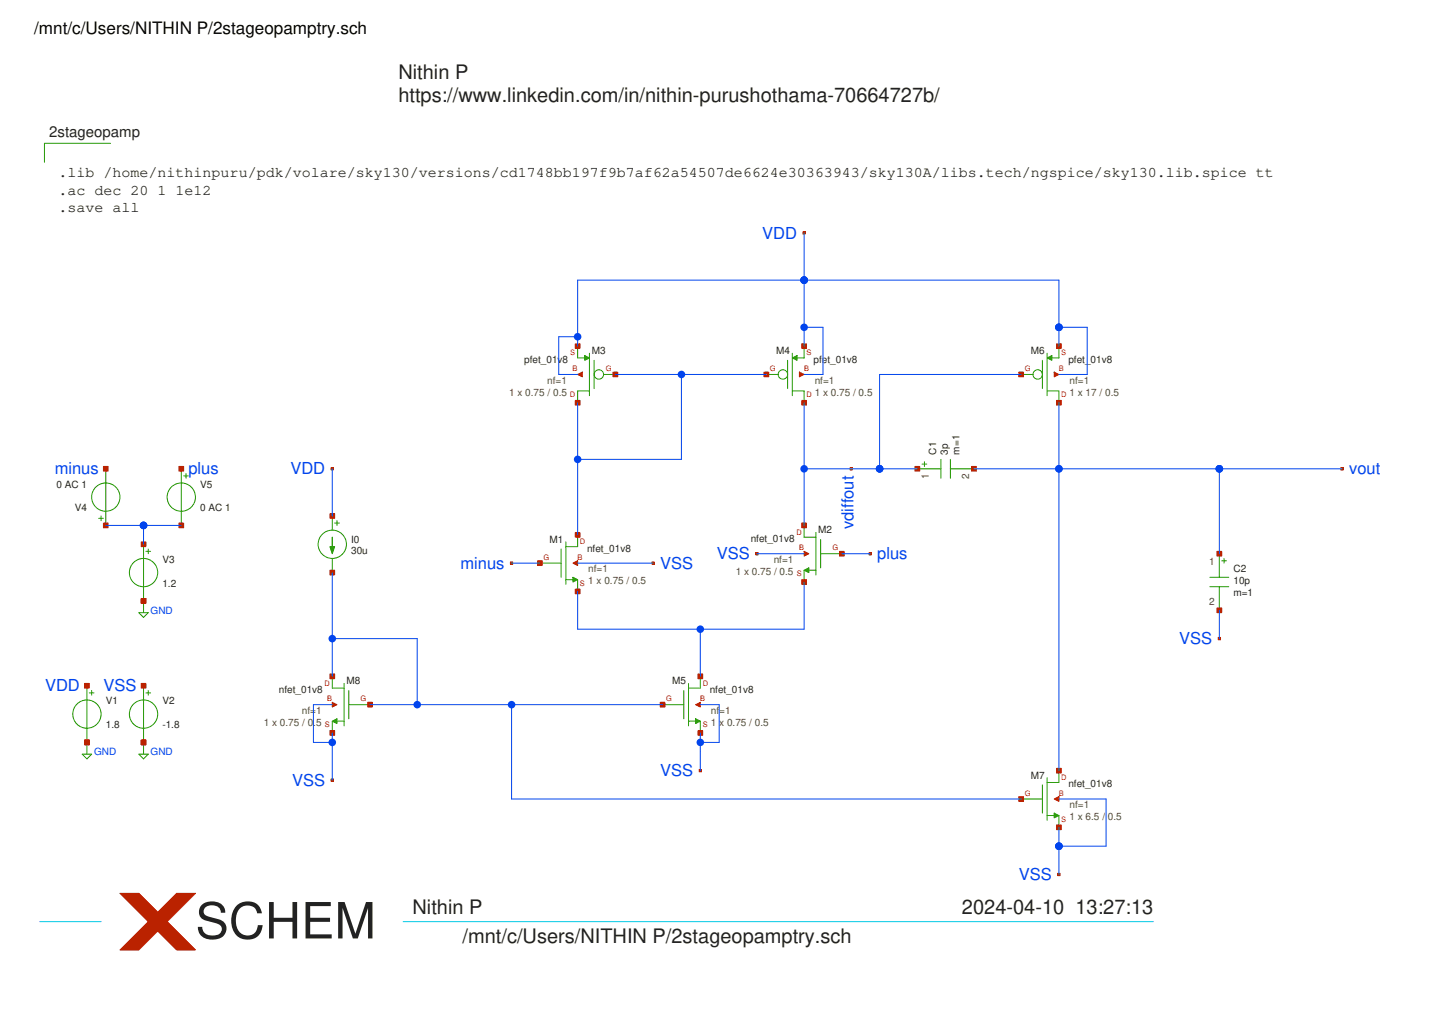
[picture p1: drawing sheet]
<svg xmlns="http://www.w3.org/2000/svg" width="297mm" height="210mm" viewBox="0 0 297 210" stroke-linecap="round" stroke-linejoin="round" font-family="sans-serif">
<path d="M111.3 116.1h4.4M115.7 113.2v5.8M116.6 111.7v8.8M116.6 119.5h1.5M119.1 110.3v2.4h-2.5M119.1 119.5v2.5" fill="none" stroke="#229800" stroke-width=".21"/>
<path d="M118.1 119l1 .5-1 .5z" fill="#229800"/>
<path d="M118.1 119l1 .5-1 .5zM165.8 108.3v2.5h2.4M165.8 117.6v2.4M166.7 117.6h1.5M168.2 109.8v8.7M169.2 114.2h4.3M169.2 111.3v5.8" fill="none" stroke="#229800" stroke-width=".21"/>
<path d="M165.8 117.6l.9-.5v1z" fill="#229800"/>
<path d="M165.8 117.6l.9-.5v1zM144.4 139.5v2.4h-2.5M136.6 145.3h4.4M141 142.4v5.8M141.9 140.9v8.8M141.9 148.7h1.5M144.4 148.7v2.4" fill="none" stroke="#229800" stroke-width=".21"/>
<path d="M143.4 148.2l1 .5-1 .5z" fill="#229800"/>
<path d="M68.5 139.5v2.4h2.4M68.5 148.7v2.4M69.5 148.7h1.4M70.9 140.9v8.8M71.9 145.3h4.4M71.9 142.4v5.8M143.4 148.2l1 .5-1 .5z" fill="none" stroke="#229800" stroke-width=".21"/>
<path d="M68.5 148.7l1-.5v1z" fill="#229800"/>
<path d="M68.5 148.7l1-.5v1zM218.3 158.9v2.4h-2.5M210.5 164.7h4.4M214.9 161.8v5.9M215.8 160.4v8.7M215.8 168.2h1.5M218.3 168.2v2.4" fill="none" stroke="#229800" stroke-width=".21"/>
<path d="M217.3 167.7l1 .5-1 .4z" fill="#229800"/>
<path d="M119.1 71.4v2.4h1.4M121.5 72.8v8.8M122.5 74.3v5.8M124.4 77.2h2.5M121.5 80.6h-2.4v2.4M217.3 167.7l1 .5-1 .4z" fill="none" stroke="#229800" stroke-width=".21"/>
<path d="M120.5 73.3l1 .5-1 .5z" fill="#229800"/>
<g fill="none" stroke="#229800" stroke-width=".21">
<path d="M120.5 73.3l1 .5-1 .5zM158 77.2h2.4M162.4 74.3v5.8M163.3 72.8v8.8M165.8 71.4v2.4h-1.5M163.3 80.6h2.5v2.4"/>
<circle cx="123.4" cy="77.2" r=".97"/>
</g>
<path d="M163.3 73.8l1-.5v1z" fill="#229800"/>
<g fill="none" stroke="#229800" stroke-width=".21">
<path d="M163.3 73.8l1-.5v1zM210.5 77.2h2.4M214.9 74.3v5.8M215.8 72.8v8.8M218.3 71.4v2.4h-1.5M215.8 80.6h2.5v2.4"/>
<circle cx="161.4" cy="77.2" r=".97"/>
</g>
<path d="M215.8 73.8l1-.5v1z" fill="#229800"/>
<g fill="none" stroke="#229800" stroke-width=".21">
<path d="M215.8 73.8l1-.5v1zM68.5 106.4v2.9M68.5 115.1v3M69 107.8h1M69.5 107.4v.9"/>
<circle cx="213.9" cy="77.2" r=".97"/>
</g>
<path d="M68.5 110.8v1.9h.5l-.5 1.5-.5-1.5h.5z" fill="#229800"/>
<g fill="none" stroke="#229800" stroke-width=".21">
<path d="M22.8 29.6h-13.6v3.8M21.8 96.7v11.6M37.4 96.7v11.6M37.9 98.1h.9M38.3 97.6v1M189.1 96.7h4.9M190.1 95.7h.9M190.6 95.2v1M194 94.7v3.9M195.9 96.7h4.9M195.9 94.7v3.9M20.3 106.9h1"/>
<path d="M20.8 106.4v1M29.6 112.2v14.1M30.1 113.7h.9M30.6 113.2v1M68.5 110.8v1.9h.5l-.5 1.5-.5-1.5h.5zM249.4 119h3.9M251.3 114.2v4.8M251.8 115.6h1M252.3 115.1v1M28.6 126.3h2l-1 1zM249.4 121h3.9M251.3 121v4.8"/>
<path d="M16.9 155.5h2l-1 1zM17.9 141.4v14.1M18.4 142.9h1M18.9 142.4v1M28.6 155.5h2l-1 1zM29.6 141.4v14.1M30.1 142.9h.9M30.6 142.4v1"/>
<circle cx="21.8" cy="102.5" r="2.92"/>
<circle cx="29.6" cy="118.1" r="2.92"/>
<circle cx="37.4" cy="102.5" r="2.92"/>
<circle cx="68.5" cy="112.2" r="2.92"/>
<circle cx="17.9" cy="147.2" r="2.92"/>
<circle cx="29.6" cy="147.2" r="2.92"/>
</g>
<path d="M118.1 116.1l1-.5v1z" fill="#ba2200"/>
<path d="M118.1 116.1l1-.5v1zM118.6 109.8h1v1h-1z" fill="none" stroke="#ba2200" stroke-width=".21"/>
<path d="M118.6 109.8h1v1h-1z" fill="#ba2200"/>
<path d="M110.8 115.6h1v1h-1z" fill="none" stroke="#ba2200" stroke-width=".21"/>
<path d="M110.8 115.6h1v1h-1z" fill="#ba2200"/>
<path d="M118.6 121.5h1v.9h-1z" fill="none" stroke="#ba2200" stroke-width=".21"/>
<path d="M118.6 121.5h1v.9h-1z" fill="#ba2200"/>
<path d="M119.1 116.1h.1" fill="none" stroke="#ba2200" stroke-width=".21"/>
<path d="M165.8 113.7l.9 .5-.9 .5z" fill="#ba2200"/>
<path d="M165.3 107.8h.9v1h-.9zM165.8 113.7l.9 .5-.9 .5z" fill="none" stroke="#ba2200" stroke-width=".21"/>
<path d="M165.3 107.8h.9v1h-.9z" fill="#ba2200"/>
<path d="M173.1 113.7h.9v1h-.9z" fill="none" stroke="#ba2200" stroke-width=".21"/>
<path d="M173.1 113.7h.9v1h-.9z" fill="#ba2200"/>
<path d="M165.3 119.5h.9v1h-.9z" fill="none" stroke="#ba2200" stroke-width=".21"/>
<path d="M165.3 119.5h.9v1h-.9z" fill="#ba2200"/>
<path d="M165.7 114.2h.1" fill="none" stroke="#ba2200" stroke-width=".21"/>
<path d="M143.4 145.3l1-.5v1z" fill="#ba2200"/>
<path d="M143.9 139h.9v.9h-.9zM143.4 145.3l1-.5v1z" fill="none" stroke="#ba2200" stroke-width=".21"/>
<path d="M143.9 139h.9v.9h-.9z" fill="#ba2200"/>
<path d="M136.1 144.8h1v1h-1z" fill="none" stroke="#ba2200" stroke-width=".21"/>
<path d="M136.1 144.8h1v1h-1z" fill="#ba2200"/>
<path d="M143.9 150.6h.9v1h-.9z" fill="none" stroke="#ba2200" stroke-width=".21"/>
<path d="M143.9 150.6h.9v1h-.9z" fill="#ba2200"/>
<path d="M144.3 145.3h.1" fill="none" stroke="#ba2200" stroke-width=".21"/>
<path d="M68.5 144.8l1 .5-1 .5z" fill="#ba2200"/>
<path d="M68 139h1v.9h-1zM68.5 144.8l1 .5-1 .5z" fill="none" stroke="#ba2200" stroke-width=".21"/>
<path d="M68 139h1v.9h-1z" fill="#ba2200"/>
<path d="M75.8 144.8h1v1h-1z" fill="none" stroke="#ba2200" stroke-width=".21"/>
<path d="M75.8 144.8h1v1h-1z" fill="#ba2200"/>
<path d="M68 150.6h1v1h-1z" fill="none" stroke="#ba2200" stroke-width=".21"/>
<path d="M68 150.6h1v1h-1z" fill="#ba2200"/>
<path d="M68.5 145.3h.1" fill="none" stroke="#ba2200" stroke-width=".21"/>
<path d="M217.3 164.7l1-.4v.9z" fill="#ba2200"/>
<path d="M217.8 158.4h1v1h-1zM217.3 164.7l1-.4v.9z" fill="none" stroke="#ba2200" stroke-width=".21"/>
<path d="M217.8 158.4h1v1h-1z" fill="#ba2200"/>
<path d="M210 164.3h1v.9h-1z" fill="none" stroke="#ba2200" stroke-width=".21"/>
<path d="M210 164.3h1v.9h-1z" fill="#ba2200"/>
<path d="M217.8 170.1h1v1h-1z" fill="none" stroke="#ba2200" stroke-width=".21"/>
<path d="M217.8 170.1h1v1h-1z" fill="#ba2200"/>
<path d="M218.3 164.8h.1" fill="none" stroke="#ba2200" stroke-width=".21"/>
<path d="M119.1 77.2l.9-.5v1z" fill="#ba2200"/>
<path d="M119.1 77.2l.9-.5v1zM118.6 82.6h1v.9h-1z" fill="none" stroke="#ba2200" stroke-width=".21"/>
<path d="M118.6 82.6h1v.9h-1z" fill="#ba2200"/>
<path d="M126.4 76.7h.9v1h-.9z" fill="none" stroke="#ba2200" stroke-width=".21"/>
<path d="M126.4 76.7h.9v1h-.9z" fill="#ba2200"/>
<path d="M118.6 70.9h1v1h-1z" fill="none" stroke="#ba2200" stroke-width=".21"/>
<path d="M118.6 70.9h1v1h-1z" fill="#ba2200"/>
<path d="M119.1 77.2h.1" fill="none" stroke="#ba2200" stroke-width=".21"/>
<path d="M164.8 76.7l1 .5-1 .5z" fill="#ba2200"/>
<path d="M164.8 76.7l1 .5-1 .5zM165.3 82.6h.9v.9h-.9z" fill="none" stroke="#ba2200" stroke-width=".21"/>
<path d="M165.3 82.6h.9v.9h-.9z" fill="#ba2200"/>
<path d="M157.5 76.7h1v1h-1z" fill="none" stroke="#ba2200" stroke-width=".21"/>
<path d="M157.5 76.7h1v1h-1z" fill="#ba2200"/>
<path d="M165.3 70.9h.9v1h-.9z" fill="none" stroke="#ba2200" stroke-width=".21"/>
<path d="M165.3 70.9h.9v1h-.9z" fill="#ba2200"/>
<path d="M165.7 77.2h.1" fill="none" stroke="#ba2200" stroke-width=".21"/>
<path d="M217.3 76.7l1 .5-1 .5z" fill="#ba2200"/>
<path d="M217.3 76.7l1 .5-1 .5zM217.8 82.6h1v.9h-1z" fill="none" stroke="#ba2200" stroke-width=".21"/>
<path d="M217.8 82.6h1v.9h-1z" fill="#ba2200"/>
<path d="M210 76.7h1v1h-1z" fill="none" stroke="#ba2200" stroke-width=".21"/>
<path d="M210 76.7h1v1h-1z" fill="#ba2200"/>
<path d="M217.8 70.9h1v1h-1z" fill="none" stroke="#ba2200" stroke-width=".21"/>
<path d="M217.8 70.9h1v1h-1z" fill="#ba2200"/>
<path d="M218.3 77.2h.1" fill="none" stroke="#ba2200" stroke-width=".21"/>
<path d="M68 105.9h1v1h-1z" fill="none" stroke="#ba2200" stroke-width=".21"/>
<path d="M68 105.9h1v1h-1z" fill="#ba2200"/>
<path d="M68 117.6h1v.9h-1z" fill="none" stroke="#ba2200" stroke-width=".21"/>
<path d="M68 117.6h1v.9h-1z" fill="#ba2200"/>
<path d="M188.6 96.2h1v1h-1z" fill="none" stroke="#ba2200" stroke-width=".21"/>
<path d="M188.6 96.2h1v1h-1z" fill="#ba2200"/>
<path d="M200.3 96.2h1v1h-1z" fill="none" stroke="#ba2200" stroke-width=".21"/>
<path d="M200.3 96.2h1v1h-1z" fill="#ba2200"/>
<path d="M68.3 96.4h.4v.5h-.4z" fill="none" stroke="#ba2200" stroke-width=".21"/>
<path d="M68.3 96.4h.4v.5h-.4z" fill="#ba2200"/>
<path d="M165.5 47.8h.5v.5h-.5z" fill="none" stroke="#ba2200" stroke-width=".21"/>
<path d="M165.5 47.8h.5v.5h-.5z" fill="#ba2200"/>
<path d="M144.1 158.7h.5v.5h-.5z" fill="none" stroke="#ba2200" stroke-width=".21"/>
<path d="M144.1 158.7h.5v.5h-.5z" fill="#ba2200"/>
<path d="M68.3 160.6h.4v.5h-.4z" fill="none" stroke="#ba2200" stroke-width=".21"/>
<path d="M68.3 160.6h.4v.5h-.4z" fill="#ba2200"/>
<path d="M218 180.1h.5v.5h-.5z" fill="none" stroke="#ba2200" stroke-width=".21"/>
<path d="M218 180.1h.5v.5h-.5z" fill="#ba2200"/>
<path d="M251.1 131.4h.5v.5h-.5z" fill="none" stroke="#ba2200" stroke-width=".21"/>
<path d="M251.1 131.4h.5v.5h-.5z" fill="#ba2200"/>
<path d="M250.9 113.7h.9v1h-.9z" fill="none" stroke="#ba2200" stroke-width=".21"/>
<path d="M250.9 113.7h.9v1h-.9z" fill="#ba2200"/>
<path d="M250.9 125.4h.9v.9h-.9z" fill="none" stroke="#ba2200" stroke-width=".21"/>
<path d="M250.9 125.4h.9v.9h-.9z" fill="#ba2200"/>
<path d="M155.8 113.9h.5v.5h-.5z" fill="none" stroke="#ba2200" stroke-width=".21"/>
<path d="M155.8 113.9h.5v.5h-.5z" fill="#ba2200"/>
<path d="M134.4 115.9h.5v.5h-.5z" fill="none" stroke="#ba2200" stroke-width=".21"/>
<path d="M134.4 115.9h.5v.5h-.5z" fill="#ba2200"/>
<path d="M105.2 115.9h.5v.5h-.5z" fill="none" stroke="#ba2200" stroke-width=".21"/>
<path d="M105.2 115.9h.5v.5h-.5z" fill="#ba2200"/>
<path d="M179.1 113.9h.5v.5h-.5z" fill="none" stroke="#ba2200" stroke-width=".21"/>
<g fill="#ba2200">
<path d="M179.1 113.9h.5v.5h-.5z"/>
<path d="M24.7 184.2h3.9l3.9 3.9 3.9-3.9h3.9l-5.8 5.8 5.8 5.9h-3.9l-3.9-3.9-3.9 3.9h-3.9l5.9-5.9z"/>
</g>
<path d="M276.4 96.4h.5v.5h-.5zM24.7 184.2h3.9l3.9 3.9 3.9-3.9h3.9l-5.8 5.8 5.8 5.9h-3.9l-3.9-3.9-3.9 3.9h-3.9l5.9-5.9z" fill="none" stroke="#ba2200" stroke-width=".21"/>
<path d="M276.4 96.4h.5v.5h-.5z" fill="#ba2200"/>
<path d="M17.4 140.9h1v1h-1z" fill="none" stroke="#ba2200" stroke-width=".21"/>
<path d="M17.4 140.9h1v1h-1z" fill="#ba2200"/>
<path d="M17.4 152.6h1v1h-1z" fill="none" stroke="#ba2200" stroke-width=".21"/>
<path d="M17.4 152.6h1v1h-1z" fill="#ba2200"/>
<path d="M29.1 140.9h1v1h-1z" fill="none" stroke="#ba2200" stroke-width=".21"/>
<path d="M29.1 140.9h1v1h-1z" fill="#ba2200"/>
<path d="M29.1 152.6h1v1h-1z" fill="none" stroke="#ba2200" stroke-width=".21"/>
<path d="M29.1 152.6h1v1h-1z" fill="#ba2200"/>
<path d="M21.3 107.8h1v1h-1z" fill="none" stroke="#ba2200" stroke-width=".21"/>
<path d="M21.3 107.8h1v1h-1z" fill="#ba2200"/>
<path d="M21.3 96.2h1v1h-1z" fill="none" stroke="#ba2200" stroke-width=".21"/>
<path d="M21.3 96.2h1v1h-1z" fill="#ba2200"/>
<path d="M29.3 141.2h.5v.4h-.5z" fill="none" stroke="#ba2200" stroke-width=".21"/>
<path d="M29.3 141.2h.5v.4h-.5z" fill="#ba2200"/>
<path d="M17.7 141.2h.5v.4h-.5z" fill="none" stroke="#ba2200" stroke-width=".21"/>
<path d="M17.7 141.2h.5v.4h-.5z" fill="#ba2200"/>
<path d="M36.9 96.2h1v1h-1z" fill="none" stroke="#ba2200" stroke-width=".21"/>
<path d="M36.9 96.2h1v1h-1z" fill="#ba2200"/>
<path d="M36.9 107.8h1v1h-1z" fill="none" stroke="#ba2200" stroke-width=".21"/>
<path d="M36.9 107.8h1v1h-1z" fill="#ba2200"/>
<path d="M29.1 111.7h1v1h-1z" fill="none" stroke="#ba2200" stroke-width=".21"/>
<path d="M29.1 111.7h1v1h-1z" fill="#ba2200"/>
<path d="M29.1 123.4h1v1h-1z" fill="none" stroke="#ba2200" stroke-width=".21"/>
<path d="M29.1 123.4h1v1h-1z" fill="#ba2200"/>
<path d="M17.4 152.6h1v1h-1z" fill="none" stroke="#ba2200" stroke-width=".21"/>
<path d="M17.4 152.6h1v1h-1z" fill="#ba2200"/>
<path d="M29.1 152.6h1v1h-1z" fill="none" stroke="#ba2200" stroke-width=".21"/>
<path d="M29.1 152.6h1v1h-1z" fill="#ba2200"/>
<path d="M29.1 123.4h1v1h-1z" fill="none" stroke="#ba2200" stroke-width=".21"/>
<path d="M29.1 123.4h1v1h-1z" fill="#ba2200"/>
<path d="M21.6 96.4h.5v.5h-.5z" fill="none" stroke="#ba2200" stroke-width=".21"/>
<path d="M21.6 96.4h.5v.5h-.5z" fill="#ba2200"/>
<path d="M37.1 96.4h.5v.5h-.5z" fill="none" stroke="#ba2200" stroke-width=".21"/>
<path d="M37.1 96.4h.5v.5h-.5z" fill="#ba2200"/>
<path d="M175.2 96.4h.5v.5h-.5z" fill="none" stroke="#ba2200" stroke-width=".21"/>
<path d="M175.2 96.4h.5v.5h-.5z" fill="#ba2200"/>
<path d="M8.2 190h12.6M83.1 190h154.6" fill="none" stroke="#00cbed" stroke-width=".21"/>
<g fill="none" stroke="#0044ed" stroke-width=".21">
<path d="M165.8 48v23.4M119.1 71.4v-13.6h99.2v13.6M119.1 69.4h-3.9v7.8h3.9M126.9 77.2h31.1M140.5 77.2v17.5h-21.4M165.8 67.5h3.8v9.7h-3.8M210.5 77.2h-29.2v19.5M218.3 67.5h5.8v9.7h-5.8M68.5 96.7v9.7M119.1 83v27.3M165.8 83v25.3M165.8 96.7h23.3"/>
<path d="M200.8 96.7h75.8M218.3 83v75.9M251.3 96.7v17.5M21.8 108.3h15.6M29.6 108.3v3.9M68.5 118.1v21.4M105.5 116.1h5.8M119.1 116.1h15.5M156 114.2h9.8M173.5 114.2h5.9M68.5 131.7h17.5v13.6M144.4 129.7v9.8"/>
<path d="M165.8 120v9.7h-46.7v-7.7M251.3 125.8v5.9M68.5 145.3h-3.9v7.8h3.9M68.5 151.1v9.8M76.3 145.3h60.3M105.5 145.3v19.4h105M144.4 151.1v7.8M144.4 145.3h3.8v7.8h-3.8M218.3 170.6v9.7M218.3 164.7h9.7v9.8h-9.7"/>
</g>
<g fill="#0044ed">
<path d="M29 107.8a.78 .78 0 0 1 .9-.2 .78 .78 0 0 1 .5 .7h-.8h.8a.78 .78 0 0 1-1.1 .8 .78 .78 0 0 1-.3-1.3z"/>
<path d="M67.9 152.5a.78 .78 0 0 1 .9-.1 .78 .78 0 0 1 .5 .7h-.8h.8a.78 .78 0 0 1-1.1 .7 .78 .78 0 0 1-.3-1.3z"/>
<path d="M67.9 131.1a.78 .78 0 0 1 .9-.1 .78 .78 0 0 1 .5 .7h-.8h.8a.78 .78 0 0 1-1.1 .7 .78 .78 0 0 1-.3-1.3z"/>
<path d="M139.9 76.7a.78 .78 0 0 1 .9-.2 .78 .78 0 0 1 .4 .7h-.7h.7a.78 .78 0 0 1-1 .7 .78 .78 0 0 1-.3-1.2z"/>
<path d="M118.5 94.2a.78 .78 0 0 1 .9-.2 .78 .78 0 0 1 .4 .7h-.7h.7a.78 .78 0 0 1-1 .7 .78 .78 0 0 1-.3-1.2z"/>
<path d="M118.5 68.9a.78 .78 0 0 1 .9-.2 .78 .78 0 0 1 .4 .7h-.7h.7a.78 .78 0 0 1-1 .8 .78 .78 0 0 1-.3-1.3z"/>
<path d="M165.2 57.2a.78 .78 0 0 1 .9-.2 .78 .78 0 0 1 .4 .8h-.7h.7a.78 .78 0 0 1-1 .7 .78 .78 0 0 1-.3-1.3z"/>
<path d="M143.8 152.5a.78 .78 0 0 1 .9-.1 .78 .78 0 0 1 .4 .7h-.7h.7a.78 .78 0 0 1-1 .7 .78 .78 0 0 1-.3-1.3z"/>
<path d="M85.5 144.7a.78 .78 0 0 1 .8-.1 .78 .78 0 0 1 .5 .7h-.8h.8a.78 .78 0 0 1-1.1 .7 .78 .78 0 0 1-.2-1.3z"/>
<path d="M104.9 144.7a.78 .78 0 0 1 .9-.1 .78 .78 0 0 1 .4 .7h-.7h.7a.78 .78 0 0 1-1 .7 .78 .78 0 0 1-.3-1.3z"/>
<path d="M143.8 129.2a.78 .78 0 0 1 .9-.2 .78 .78 0 0 1 .4 .7h-.7h.7a.78 .78 0 0 1-1 .8 .78 .78 0 0 1-.3-1.3z"/>
<path d="M217.7 96.1a.78 .78 0 0 1 .9-.2 .78 .78 0 0 1 .5 .8h-.8h.8a.78 .78 0 0 1-1.1 .7 .78 .78 0 0 1-.3-1.3z"/>
<path d="M250.8 96.1a.78 .78 0 0 1 .8-.2 .78 .78 0 0 1 .5 .8h-.8h.8a.78 .78 0 0 1-1.1 .7 .78 .78 0 0 1-.2-1.3z"/>
<path d="M180.8 96.1a.78 .78 0 0 1 .8-.2 .78 .78 0 0 1 .5 .8h-.8h.8a.78 .78 0 0 1-1.1 .7 .78 .78 0 0 1-.2-1.3z"/>
<path d="M217.7 66.9a.78 .78 0 0 1 .9-.1 .78 .78 0 0 1 .5 .7h-.8h.8a.78 .78 0 0 1-1.1 .7 .78 .78 0 0 1-.3-1.3z"/>
<path d="M165.2 96.1a.78 .78 0 0 1 .9-.2 .78 .78 0 0 1 .4 .8h-.7h.7a.78 .78 0 0 1-1 .7 .78 .78 0 0 1-.3-1.3z"/>
<path d="M165.2 66.9a.78 .78 0 0 1 .9-.1 .78 .78 0 0 1 .4 .7h-.7h.7a.78 .78 0 0 1-1 .7 .78 .78 0 0 1-.3-1.3z"/>
<path d="M217.7 173.9a.78 .78 0 0 1 .9-.1 .78 .78 0 0 1 .5 .7h-.8h.8a.78 .78 0 0 1-1.1 .7 .78 .78 0 0 1-.3-1.3z"/>
</g>
<text font-size="10.3" fill="#222" x="40.3" y="193.5">SCHEM</text>
<g font-size="4.1" fill="#222">
<text x="82.1" y="16.4">Nithin P</text>
<text x="82.1" y="21.1">https://www.linkedin.com/in/nithin-purushothama-70664727b/</text>
<text x="85" y="188.5">Nithin P</text>
<text x="198.3" y="188.5">2024-04-10 13:27:13</text>
<text x="95.3" y="194.3">/mnt/c/Users/NITHIN P/2stageopamptry.sch</text>
</g>
<text font-size="3.5" x="7.1" y="7.1">/mnt/c/Users/NITHIN P/2stageopamptry.sch</text>
<g font-size="3.4" fill="#0044ed">
<text x="157.1" y="49.2">VDD</text>
<text x="11.3" y="97.8">minus</text>
<text x="38.8" y="97.8">plus</text>
<text x="59.9" y="97.8">VDD</text>
<text x="278.1" y="97.8">vout</text>
<text x="175.9" y="109.1" transform="rotate(-90 175.9 109.1)">vdiffout</text>
<text x="94.9" y="117.3">minus</text>
<text x="136.1" y="117.3">VSS</text>
<text x="147.8" y="115.3">VSS</text>
<text x="180.8" y="115.3">plus</text>
<text x="243.1" y="132.8">VSS</text>
<text x="9.3" y="142.6">VDD</text>
<text x="21.3" y="142.6">VSS</text>
<text x="136.1" y="160.1">VSS</text>
<text x="60.2" y="162">VSS</text>
<text x="210" y="181.5">VSS</text>
</g>
<g font-size="3.1" fill="#222">
<text x="10.1" y="28.2">2stageopamp</text>
<text x="12.1" y="36.6">.lib /home/nithinpuru/pdk/volare/sky130/versions/cd1748bb197f9b7af62a54507de6624e30363943/sky130A/libs.tech/ngspice/sky130.lib.spice tt</text>
<text x="12.1" y="40.1">.ac dec 20 1 1e12</text>
<text x="12.1" y="43.7">.save all</text>
</g>
<g font-size="2.1" fill="#222">
<text x="108.1" y="74.8">pfet_01v8</text>
<text x="122" y="73">M3</text>
<text x="160" y="73">M4</text>
<text x="167.7" y="74.8">pfet_01v8</text>
<text x="212.5" y="73">M6</text>
<text x="220.2" y="74.8">pfet_01v8</text>
<text x="193" y="93.7" transform="rotate(-90 193 93.7)">C1</text>
<text x="195.4" y="93.7" transform="rotate(-90 195.4 93.7)">3p</text>
<text x="197.8" y="93.7" transform="rotate(-90 197.8 93.7)">m=1</text>
<text x="11.6" y="100.6">0 AC 1</text>
<text x="41.3" y="100.5">V5</text>
<text x="15.4" y="105.4">V4</text>
<text x="41.3" y="105.4">0 AC 1</text>
<text x="72.4" y="111.9">I0</text>
<text x="113.3" y="111.9">M1</text>
<text x="121" y="113.7">nfet_01v8</text>
<text x="154.8" y="111.8">nfet_01v8</text>
<text x="168.7" y="110">M2</text>
<text x="33.5" y="116.1">V3</text>
<text x="72.4" y="114.3">30u</text>
<text x="254.3" y="118">C2</text>
<text x="33.5" y="120.9">1.2</text>
<text x="254.3" y="120.5">10p</text>
<text x="254.3" y="122.9">m=1</text>
<text x="57.5" y="142.9">nfet_01v8</text>
<text x="71.4" y="141.1">M8</text>
<text x="138.6" y="141.1">M5</text>
<text x="146.3" y="142.9">nfet_01v8</text>
<text x="21.8" y="145.3">V1</text>
<text x="33.5" y="145.3">V2</text>
<text x="21.8" y="150.1">1.8</text>
<text x="33.5" y="150.1">-1.8</text>
<text x="212.5" y="160.6">M7</text>
<text x="220.2" y="162.3">nfet_01v8</text>
</g>
<g font-size="2.1" fill="#660">
<text x="105" y="81.6">1 x 0.75 / 0.5</text>
<text x="112.8" y="79.1">nf=1</text>
<text x="167.9" y="81.6">1 x 0.75 / 0.5</text>
<text x="167.9" y="79.1">nf=1</text>
<text x="220.5" y="81.6">1 x 17 / 0.5</text>
<text x="220.5" y="79.1">nf=1</text>
<text x="191.5" y="98.8" transform="rotate(-90 191.5 98.8)">1</text>
<text x="199.8" y="98.8" transform="rotate(-90 199.8 98.8)">2</text>
<text x="121.3" y="118">nf=1</text>
<text x="151.6" y="118.5">1 x 0.75 / 0.5</text>
<text x="159.5" y="116.1">nf=1</text>
<text x="249.2" y="116.6">1</text>
<text x="121.3" y="120.5">1 x 0.75 / 0.5</text>
<text x="249.2" y="124.8">2</text>
<text x="54.4" y="149.6">1 x 0.75 / 0.5</text>
<text x="62.2" y="147.2">nf=1</text>
<text x="146.5" y="149.6">1 x 0.75 / 0.5</text>
<text x="146.5" y="147.2">nf=1</text>
<text x="220.5" y="166.7">nf=1</text>
<text x="220.5" y="169.1">1 x 6.5 / 0.5</text>
</g>
<g font-size="2.1" fill="#0044ed">
<text x="31" y="126.5">GND</text>
<text x="19.4" y="155.7">GND</text>
<text x="31" y="155.7">GND</text>
</g>
<g font-size="1.5" fill="#fe0000">
<text x="117.6" y="73.3">S</text>
<text x="118" y="76.5">B</text>
<text x="124.9" y="76.5">G</text>
<text x="158.7" y="76.5">G</text>
<text x="165.8" y="76.5">B</text>
<text x="166.2" y="73.3">S</text>
<text x="211.2" y="76.5">G</text>
<text x="218.3" y="76.5">B</text>
<text x="218.8" y="73.3">S</text>
<text x="117.5" y="81.9">D</text>
<text x="166.2" y="81.9">D</text>
<text x="218.8" y="81.9">D</text>
<text x="119.6" y="112.2">D</text>
<text x="164.2" y="110.2">D</text>
<text x="164.7" y="113.5">B</text>
<text x="171.6" y="113.5">G</text>
<text x="112" y="115.4">G</text>
<text x="119.1" y="115.4">B</text>
<text x="164.2" y="118.8">S</text>
<text x="119.6" y="120.8">S</text>
<text x="66.9" y="141.4">D</text>
<text x="144.8" y="141.4">D</text>
<text x="67" y="149.9">S</text>
<text x="67.5" y="144.6">B</text>
<text x="74.3" y="144.6">G</text>
<text x="137.3" y="144.6">G</text>
<text x="144.4" y="144.6">B</text>
<text x="144.8" y="149.9">S</text>
<text x="218.8" y="160.8">D</text>
<text x="211.2" y="164.1">G</text>
<text x="218.3" y="164.1">B</text>
<text x="218.8" y="169.4">S</text>
</g>
</svg>
